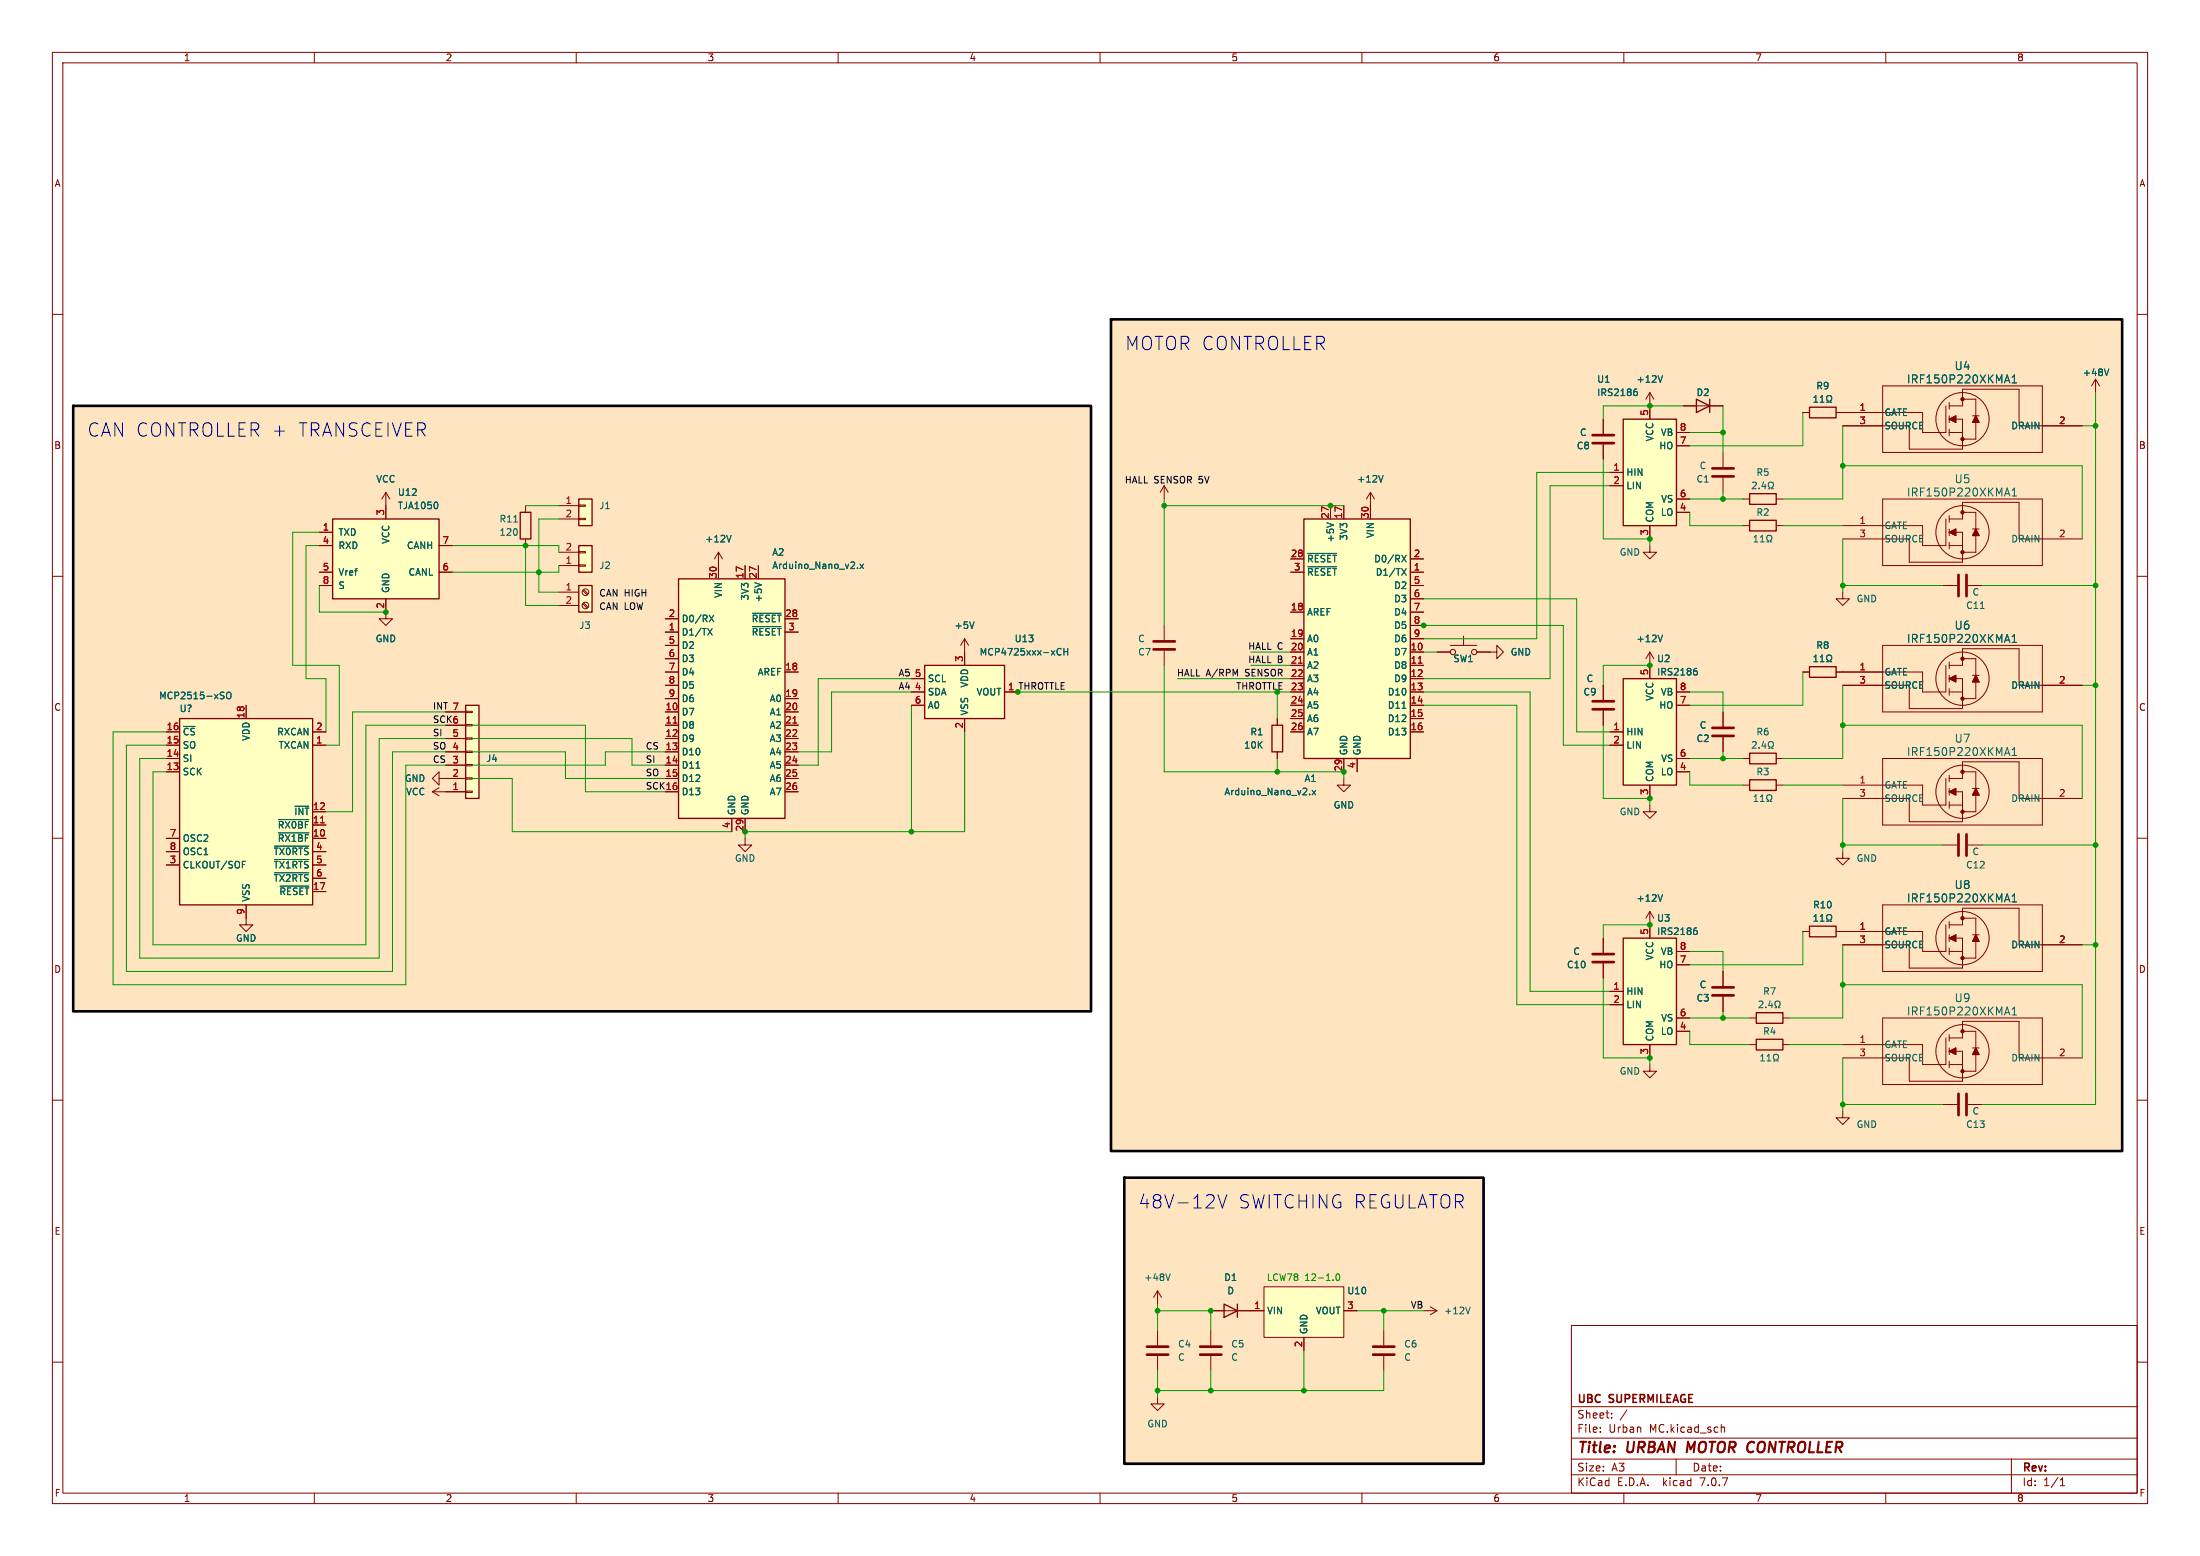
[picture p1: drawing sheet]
<svg xmlns="http://www.w3.org/2000/svg" width="420mm" height="297mm" viewBox="0 0 420 297" stroke-linecap="round" stroke-linejoin="round" font-family="sans-serif">
<g fill="none" stroke="#840000" stroke-width=".19">
<path d="M10 10h400v277h-400zM12 12h396v273h-396zM60 10v2M110 10v2M160 10v2M210 10v2M260 10v2M310 10v2M360 10v2M10 60h2M408 60h2M315 74.9v5.1"/>
<path d="M315 74.9l-.8 1.3M315 74.9l.7 1.3M321.3 77.5h7.6M344.2 78.7h1.2M359.4 73.7h30.5v12.7h-30.5zM371.5 77.5v5.1h-4.5v-3.9h-16.5M372.1 77.5h2.5v-3.2h10.8v7h12.1M372.1 76.8v1.3M372.1 79.4v1.2M374.6 76.2h2.6v7.6h-2.6M376.6 79.4h1.2M377.2 79.4l.6 1.2h-1.2z"/>
<path d="M400 72.4l-.7 1.3M400 72.4v2.5M400 72.4l.8 1.3M73.7 94v5.1M73.7 94l-.8 1.3M73.7 94l.7 1.3M100.3 96.5v1.3M106.7 96.5h3.8M106.7 99.1h3.8M110.5 98.9h1.3v.3h-1.3zM110.5 96.4h1.3v.2h-1.3zM222.2 92.7v2.6"/>
<path d="M222.2 92.7l-.7 1.3M222.2 92.7l.8 1.3M254 96.5v2.6M256.5 96.5v2.6M261.6 94l.8 1.3M261.6 94v5.1M261.6 94l-.7 1.3M306.1 80v2.8M306.1 84.8v2.8M307.3 90.2h2.6M307.3 92.7h2.6M320 95.3h2.6"/>
<path d="M320 82.6h2.6M320 97.8h2.6M320 85.1h2.6M328.9 86.4v2.8M328.9 91.2v2.8M332.7 95.3h1.3M339.1 95.3h1.3M359.4 95.3h30.5v12.7h-30.5zM371.5 99.1v5h-4.5v-3.8h-15.2M372.1 80h2.5v5.7h-10.1v-4.4h-12.7M372.1 82.6h2.5M372.1 81.9v1.3"/>
<path d="M372.1 98.4v1.3M372.1 80l1.3-.6v1.2zM372.1 99.1h2.5v-3.2h10.8v7h12.1M374.6 97.8h2.6v7.6h-2.6M10 110h2M61 109.2h2.5M61 111.8h2.5M61 101.6h2.5M61 104.1h2.5M73.7 114.3v3.8h1.2l-1.2 1.3-1.3-1.3h1.3M83.8 109.2h2.6M83.8 104.1h2.6"/>
<path d="M100.3 102.9v1.2M106.7 113h3.8M106.7 115.6h3.8M106.7 108h3.8M106.7 105.4h3.8M110.5 105.3h1.3v.2h-1.3zM110.5 107.8h1.3v.3h-1.3zM111.2 115.2l.9 .9M111.2 112.7l.9 .8M111.4 115.1l.9 .8M111.4 112.5l.9 .9M127 118.1h2.5"/>
<path d="M137.2 105.4l.7 1.3M137.2 105.4v5.1M137.2 105.4l-.8 1.3M142.2 108v2.5M144.8 108v2.5M149.9 118.1h2.5M222.2 119.4v2.8M246.4 109.2h2.5M246.4 116.8h2.5M246.4 106.7h2.5M269.2 109.2h2.6M269.2 116.8h2.6"/>
<path d="M269.2 106.7h2.6M269.2 111.8h2.6M269.2 114.3h2.6M269.2 119.4h2.6M315 104.1v1.3h-1.3l1.3 1.3 1.2-1.3h-1.2M315 100.3v2.6M332.7 100.3h1.3M339.1 100.3h1.3M351.8 113v1.3h1.3l-1.3 1.3-1.3-1.3h1.3M370.8 111.8h2.8M372.1 101.6h2.5v5.7h-10.1v-4.4h-12.7M372.1 101v1.2"/>
<path d="M372.1 103.5v1.3M372.1 101.6l1.3-.6v1.2zM372.1 104.1h2.5M375.7 111.8h2.8M376.6 101h1.2M377.2 101l.6 1.2h-1.2zM408 110h2M31.7 139.7h2.6M47 134.6v2.6M59.7 139.7h2.5M85.1 138.4h3.8M85.1 135.9h3.8"/>
<path d="M88.9 135.8h1.3v.2h-1.3zM88.9 138.3h1.3v.3h-1.3zM127 128.3h2.5M127 138.4h2.5M127 135.9h2.5M127 123.2h2.5M127 130.8h2.5M127 133.4h2.5M127 125.7h2.5M127 120.7h2.5M149.9 128.3h2.5M149.9 138.4h2.5"/>
<path d="M149.9 135.9h2.5M149.9 133.4h2.5M149.9 120.7h2.5M174 129.5h2.5M174 132.1h2.5M174 134.6h2.5M184.1 121.9l-.7 1.3M184.1 121.9v5.1M184.1 137.2v2.5M184.1 121.9l.8 1.3M191.8 132.1h2.5M222.2 124.2v2.8"/>
<path d="M243.8 137.2v1.2M246.4 139.7h2.5M246.4 124.5h2.5M246.4 127h2.5M246.4 129.5h2.5M246.4 132.1h2.5M246.4 134.6h2.5M246.4 137.2h2.5M246.4 121.9h2.5M269.2 139.7h2.6M269.2 124.5h2.6M269.2 127h2.6"/>
<path d="M269.2 129.5h2.6M269.2 132.1h2.6M269.2 134.6h2.6M269.2 137.2h2.6M269.2 121.9h2.6M274.3 124.5h2.6M276.9 123.2h5M279.4 121.4v1.8M281.9 124.5h3.8v-1.3l1.3 1.3-1.3 1.2v-1.2M306.1 130.8v2.8M306.1 135.6v2.8M307.3 139.7h2.6"/>
<path d="M315 124.5v5M315 124.5l-.8 1.2M315 124.5l.7 1.2M320 132.1h2.6M320 134.6h2.6M328.9 135.9v2.8M344.2 128.3h1.2M359.4 123.2h30.5v12.7h-30.5zM371.5 127v5.1h-4.5v-3.8h-16.5M372.1 129.5h2.5v5.8h-10.1v-4.5h-12.7M372.1 126.4v1.2M372.1 128.9v1.3"/>
<path d="M372.1 131.4v1.3M372.1 129.5l1.3-.6v1.3zM372.1 127h2.5v-3.2h10.8v7h12.1M372.1 132.1h2.5M374.6 125.7h2.6v7.7h-2.6M376.6 128.9h1.2M377.2 128.9l.6 1.3h-1.2zM10 160h2M31.7 142.2h2.6M31.7 147.3h2.6M31.7 144.8h2.6M59.7 142.2h2.5"/>
<path d="M59.7 157.5h2.5M59.7 154.9h2.5M82.5 151.1l1.3 .8M82.5 151.1h6.4M83.8 148.6v-1.3l-1.3 1.3 1.3 1.3v-1.3h5.1M83.8 150.4l-1.3 .7M85.1 146.1h3.8M85.1 143.5h3.8M85.1 141h3.8M88.9 140.8h1.3v.3h-1.3zM88.9 143.4h1.3v.2h-1.3zM88.9 145.9h1.3v.3h-1.3z"/>
<path d="M88.9 148.5h1.3v.2h-1.3zM88.9 151h1.3v.3h-1.3zM127 151.1h2.5M127 148.6h2.5M127 146.1h2.5M127 143.5h2.5M127 141h2.5M139.7 156.2v2.6M142.2 156.2v2.6M149.9 151.1h2.5M149.9 148.6h2.5M149.9 146.1h2.5"/>
<path d="M149.9 143.5h2.5M149.9 141h2.5M243.8 143.5v1.3M256.5 148.6v1.3h-1.2l1.2 1.2 1.3-1.2h-1.3M256.5 144.8v2.5M259.1 144.8v2.5M307.3 142.2h2.6M315 153.7v1.2h-1.3l1.3 1.3 1.2-1.3h-1.2M315 149.9v2.5M320 147.3h2.6M320 144.8h2.6M328.9 140.7v2.8"/>
<path d="M332.7 144.8h1.3M332.7 149.9h1.3M339.1 144.8h1.3M339.1 149.9h1.3M359.4 144.8h30.5v12.7h-30.5zM371.5 148.6v5.1h-4.5v-3.8h-15.2M372.1 151.1h2.5v5.7h-10.1v-4.4h-12.7M372.1 148v1.2M372.1 150.5v1.3M372.1 153v1.3M372.1 151.1l1.3-.6v1.3zM372.1 148.6h2.5v-3.2h10.8v7h12.1"/>
<path d="M372.1 153.7h2.5M374.6 147.3h2.6v7.6h-2.6M376.6 150.5h1.2M377.2 150.5l.6 1.3h-1.2zM408 160h2M31.7 160h2.6M31.7 165.1h2.6M31.7 162.6h2.6M47 172.7v3.8h1.3l-1.3 1.3-1.3-1.3h1.3M59.7 160h2.5M59.7 170.2h2.5M59.7 165.1h2.5"/>
<path d="M59.7 162.6h2.5M59.7 167.6h2.5M142.2 160v1.3h1.3l-1.3 1.3-1.2-1.3h1.2M306.1 179.1v2.8M315 174v5.1M315 174l-.8 1.3M315 174l.7 1.3M344.2 177.8h1.2M351.8 162.6v1.2h1.3l-1.3 1.3-1.3-1.3h1.3M359.4 172.7h30.5v12.7h-30.5zM370.8 161.3h2.8M371.5 176.5v5.1h-4.5v-3.8h-16.5"/>
<path d="M372.1 179.1h2.5v5.7h-10.1v-4.5h-12.7M372.1 175.9v1.3M372.1 178.4v1.3M372.1 179.1l1.3-.7v1.3zM372.1 176.5h2.5v-3.1h10.8v6.9h12.1M374.6 175.3h2.6v7.6h-2.6M375.7 161.3h2.8M376.6 178.4h1.2M377.2 178.4l.6 1.3h-1.2zM306.1 183.9v2.8M307.3 189.2h2.6M307.3 191.8h2.6"/>
<path d="M315 199.4v2.5M320 196.9h2.6M320 194.3h2.6M320 181.6h2.6M320 184.2h2.6M328.9 185.4v2.8M328.9 190.2v2.8M334 199.4h1.3M334 194.3h1.3M340.4 199.4h1.2M340.4 194.3h1.2M359.4 194.3h30.5v12.7h-30.5z"/>
<path d="M371.5 198.1v5.1h-4.5v-3.8h-15.2M372.1 181v1.2M372.1 197.5v1.3M372.1 198.1h2.5v-3.2h10.8v7h12.1M372.1 181.6h2.5M374.6 196.9h2.6v7.6h-2.6M10 210h2M315 203.2v1.3h-1.3l1.3 1.2 1.2-1.2h-1.2M351.8 212.1v1.3h1.3l-1.3 1.2-1.3-1.2h1.3M370.8 210.8h2.8M372.1 200.7h2.5v5.7h-10.1v-4.5h-12.7M372.1 200v1.3"/>
<path d="M372.1 202.6v1.2M372.1 200.7l1.3-.7v1.3zM372.1 203.2h2.5M375.7 210.8h2.8M376.6 200h1.2M377.2 200l.6 1.3h-1.2zM408 210h2M10 260h2M221 246.4l-.8 1.2M221 246.4v2.5M221 254v2.8M221 258.8v2.8"/>
<path d="M221 246.4l.7 1.2M231.1 250.2h10.2M231.1 254v2.8M231.1 258.8v2.8M241.3 245.6h15.2v9.7h-15.2zM248.9 255.3v2.5M256.5 250.2h2.6M264.2 254v2.8M264.2 258.8v2.8M271.8 250.2h2.5M273 249.4l1.3 .8M274.3 250.2l-1.3 .8"/>
<path d="M300 253h108v32h-108zM408 260h2M221 266.7v1.3h1.2l-1.2 1.2-1.3-1.2h1.3M300 278.5h108M300 274.5h108M300 268.5h108M305.5 273.2v.2M305.5 272.5v.1M307.7 270.5v.2M307.7 269.8v.1M310.6 269.1l-1.3 1.9M320 278.5v3"/>
<path d="M328.6 272.5l.2-.1 .4 .1v.9M384 278.5v6.5M60 285v2M110 285v2M160 285v2M210 285v2M260 285v2M300 281.5h108M310 285v2M360 285v2M393.3 283.6h.9M393.3 282.5l.4-.4v1.5"/>
<circle cx="374.7" cy="80" r="5.1"/>
<circle cx="111.8" cy="113" r=".63"/>
<circle cx="111.8" cy="115.6" r=".63"/>
<circle cx="374.7" cy="101.6" r="5.1"/>
<circle cx="277.4" cy="124.5" r=".51"/>
<circle cx="281.4" cy="124.5" r=".51"/>
<circle cx="374.7" cy="129.5" r="5.1"/>
<circle cx="374.7" cy="151.1" r="5.1"/>
<circle cx="374.7" cy="179.1" r="5.1"/>
<circle cx="374.7" cy="200.7" r="5.1"/>
</g>
<g fill="#ffe5bf" stroke="#ffe5bf" stroke-width=".19">
<path d="M212.1 61h193v158.7h-193z"/>
<path d="M14 77.5h194.3v115.5h-194.3z"/>
<path d="M214.6 224.8h68.6v54.6h-68.6z"/>
</g>
<g fill="none" stroke="#840000" stroke-width=".25">
<path d="M323.8 76.2l2.6 1.3-2.6 1.2zM326.4 76.2v2.5M345.4 77.7h5.1v2.1h-5.1zM63.5 99.1h20.3v15.2h-20.3zM99.3 97.8h2v5.1h-2zM110.5 95.3h2.5v5h-2.5zM248.9 99.1h20.3v45.7h-20.3zM309.9 80h10.1v20.3h-10.1zM334 94.2h5.1v2.1h-5.1zM334 99.3h5.1v2h-5.1zM110.5 111.8h2.5v5h-2.5zM110.5 104.1h2.5v5.1h-2.5z"/>
<path d="M129.5 110.5h20.4v45.7h-20.4zM34.3 137.2h25.4v35.5h-25.4zM88.9 134.6h2.5v17.8h-2.5zM176.5 127h15.3v10.2h-15.3zM242.8 138.4h2.1v5.1h-2.1zM309.9 129.5h10.1v20.4h-10.1zM345.4 127.3h5.1v2h-5.1zM334 148.8h5.1v2.1h-5.1zM334 143.8h5.1v2h-5.1zM309.9 179.1h10.1v20.3h-10.1zM345.4 176.8h5.1v2h-5.1zM335.3 198.4h5.1v2h-5.1z"/>
<path d="M335.3 193.3h5.1v2h-5.1zM233.7 248.9l2.5 1.3-2.5 1.3zM236.2 248.9v2.6"/>
</g>
<g fill="none" stroke="#006464" stroke-width=".19">
<path d="M312.1 74.7l.4 .1 .1 .2-.1 .4-.4 .1M312.2 74.2h.3M317.4 71.7l-.4 1.3M346.3 75.9l.3-.4v1.3M346.3 76.8h.7M347.5 75.9l.4-.4v1.3M347.5 76.8h.7M348.7 76.8h.3v-.3a.54 .54 0 0 1-.3-.7 .54 .54 0 0 1 .8-.2l.2 .6-.3 .3v.3h.3M382.8 72.7h.7M383.2 71.6l.5 1.5M384.1 73.1h.9M384.1 72l.5-.4v1.5"/>
<path d="M402.6 70.4l-.4 1.3M83.5 96l.1 .3-.1 .7M98.1 99.6h.7M253.3 99.8l1.3 .4M264 90.7l-.4 1.3M334.6 92.1l.4-.1 .3 .4-.8 .9h.8M335.8 93.2v.1M336.7 92l-.3 .9h.8M337 92.4v.9M337.6 93.3h.3v-.3a.54 .54 0 0 1-.3-.7 .54 .54 0 0 1 .8-.2l.1 .6-.3 .3v.3h.3M382.8 94.2h.7M383.2 93.2l.5 1.5"/>
<path d="M384.1 93.6l.5-.4v1.5M384.1 94.7h.9M135.1 120l.9 1.2M135.4 117.4l.9 1.3M136 120l-.9 1.2M136.3 117.4l-.9 1.3M139.6 102.2l-.4 1.2M143.6 117.1h5.5M143.6 119.6h5.5M144.1 111.2l1.3 .4M163.7 108.4v.1M164.2 107.7l.6 .8"/>
<path d="M164.8 107.7l-.6 .8M186 118.7l-.5 1.3M249.7 105.6h5.4M249.7 108.2h5.4M267.6 108.5l.9 1.3M267.6 106l.9 1.3M268.5 108.5l-.9 1.3M268.5 106l-.9 1.3M334.9 102.5l.3-.3v1.2M334.9 103.4h.7M336.1 102.5l.3-.3v1.2M336.1 103.4h.7"/>
<path d="M337.3 103.4h.3v-.2a.54 .54 0 0 1-.3-.7 .54 .54 0 0 1 .8-.3l.1 .6-.3 .4v.2h.3M378.1 116.1h.7M42.6 132.1l.2 .1M42.7 132.9v.4M43.3 132.3l.3-.2a.43 .43 0 0 1 .5 .4v.5a.42 .42 0 0 1-.4 .4 .42 .42 0 0 1-.4-.4zM201.9 124.9l.3 .1 .4-.1M202.6 123.9l-.4-.1-.3 .2M203.1 123.8v1.2M203.1 124.4h.7M203.8 123.8v1.2M267.7 135.2h.7M317.4 121.2l-.4 1.3"/>
<path d="M323.5 128.1h.4l.1 .2v.4l-.5 .1M323.7 127.6h.2M346.3 126.3h.7M346.3 125.4l.3-.4v1.3M347.5 126.3h.7M347.5 125.4l.4-.4v1.3M348.7 126.3h.3v-.2a.54 .54 0 0 1-.3-.8 .54 .54 0 0 1 .8-.2l.2 .6-.3 .4v.2h.3M382.8 122.2h.7M383.2 121.1l.5 1.5M384.1 121.5l.5-.4v1.5M384.1 122.6h.9M53.2 159h5.8"/>
<path d="M53.2 156.4h5.8M56.3 153.9h2.7M132.9 146.6h.7M250 151.6v.1M250.5 150.9l.7 .8M251.2 150.9l-.7 .8M334.6 141.7l.4-.2 .3 .4-.8 .9h.8M334.9 153h.7M334.9 152.1l.3-.4v1.3M335.8 142.7v.1M336.1 153h.7M336.1 152.1l.3-.4v1.3"/>
<path d="M336.7 141.5l-.3 .9h.8M337 142v.8M337.3 153h.3v-.3a.54 .54 0 0 1-.3-.7 .54 .54 0 0 1 .8-.2l.1 .6-.3 .3v.3h.3M337.6 142.8h.3v-.2a.54 .54 0 0 1-.3-.8 .54 .54 0 0 1 .8-.2l.1 .6-.3 .4v.2h.3M382.8 143.8h.7M383.2 142.7l.5 1.5M384.1 143.1l.5-.4v1.5M384.1 144.2h.9M46.3 165h.4M46.3 164.4h.6M52.4 161.5h6.6M52.4 164.1h6.6"/>
<path d="M52.4 166.6h6.6M53.5 169.1h5.5M317.4 170.8l-.4 1.2M323.5 177.6l.4 .1 .1 .1v.5l-.5 .1M323.7 177.1h.2M346.3 174.9l.3-.3v1.2M346.3 175.8h.7M347.5 174.9l.4-.3v1.2M347.5 175.8h.7M348.7 175.8h.3v-.2a.54 .54 0 0 1-.3-.7 .54 .54 0 0 1 .8-.3l.2 .6-.3 .4v.2h.3M382.8 171.7h.7M383.2 170.6l.5 1.5"/>
<path d="M384.1 171.1l.5-.5v1.5M384.1 172.1h.9M335.8 191.2l.5-.1 .2 .3-.7 .9h.7M337.1 192.2v.1M337.9 191l-.3 .9h.8M338.2 191.5v.8M338.8 192.3h.4v-.2a.54 .54 0 0 1-.3-.7 .54 .54 0 0 1 .7-.3l.2 .6-.3 .4v.2h.3M382.8 193.3h.7M383.2 192.2l.5 1.5M384.1 192.6l.5-.4v1.5M384.1 193.7h.9M336.1 202.5h.8"/>
<path d="M336.1 201.6l.4-.4v1.3M337.3 202.5h.8M337.3 201.6l.4-.4v1.3M338.5 202.5h.3v-.2a.54 .54 0 0 1-.2-.8 .54 .54 0 0 1 .7-.2l.2 .6-.3 .4v.2h.3M223.4 243.1l-.4 1.3M280.7 249.5l-.5 1.3"/>
</g>
<g fill="#840000" stroke="#840000" stroke-width=".19">
<path d="M372.1 80l1.3-.6v1.2z"/>
<path d="M377.2 79.4l.6 1.2h-1.2z"/>
<path d="M372.1 200.7l1.3-.7v1.3z"/>
<path d="M377.2 200l.6 1.3h-1.2z"/>
<path d="M372.1 179.1l1.3-.7v1.3z"/>
<path d="M377.2 178.4l.6 1.3h-1.2z"/>
<path d="M372.1 151.1l1.3-.6v1.3z"/>
<path d="M377.2 150.5l.6 1.3h-1.2z"/>
<path d="M372.1 129.5l1.3-.6v1.3z"/>
<path d="M377.2 128.9l.6 1.3h-1.2z"/>
<path d="M372.1 101.6l1.3-.6v1.2z"/>
<path d="M377.2 101l.6 1.2h-1.2z"/>
<circle cx="374.7" cy="83.8" r=".32"/>
<circle cx="374.7" cy="76.2" r=".32"/>
<circle cx="374.7" cy="204.5" r=".32"/>
<circle cx="374.7" cy="196.9" r=".32"/>
<circle cx="374.7" cy="182.9" r=".32"/>
<circle cx="374.7" cy="175.3" r=".32"/>
<circle cx="374.7" cy="154.9" r=".32"/>
<circle cx="374.7" cy="147.3" r=".32"/>
<circle cx="374.7" cy="133.4" r=".32"/>
<circle cx="374.7" cy="125.7" r=".32"/>
<circle cx="374.7" cy="105.4" r=".32"/>
<circle cx="374.7" cy="97.8" r=".32"/>
</g>
<g fill="#ffffc2" stroke="#ffffc2" stroke-width=".19">
<path d="M34.3 137.2h25.4v35.5h-25.4z"/>
<path d="M110.5 111.8h2.5v5h-2.5z"/>
<path d="M309.9 80h10.1v20.3h-10.1z"/>
<path d="M88.9 134.6h2.5v17.8h-2.5z"/>
<path d="M248.9 99.1h20.3v45.7h-20.3z"/>
<path d="M110.5 95.3h2.5v5h-2.5z"/>
<path d="M110.5 104.1h2.5v5.1h-2.5z"/>
<path d="M63.5 99.1h20.3v15.2h-20.3z"/>
<path d="M309.9 129.5h10.1v20.4h-10.1z"/>
<path d="M309.9 179.1h10.1v20.3h-10.1z"/>
<path d="M241.3 245.6h15.2v9.7h-15.2z"/>
<path d="M129.5 110.5h20.4v45.7h-20.4z"/>
<path d="M176.5 127h15.3v10.2h-15.3z"/>
</g>
<path d="M128.5 138h.7M151.4 138h.7M247.9 126.6h.7M270.8 126.6h.7M61.2 157.1h.7" fill="none" stroke="#a90000" stroke-width=".19"/>
<g fill="none" stroke="#840000" stroke-width=".51">
<path d="M304 83.1h4.1M304 84.6h4.1M326.9 89.4h4.1M326.9 90.9h4.1M373.9 109.7v4.1M375.4 109.7v4.1M220.2 124h4.1M220.2 122.4h4.1M304 133.9h4.1M304 135.4h4.1M326.9 138.9h4.1M326.9 140.5h4.1"/>
<path d="M373.9 159.3v4M375.4 159.3v4M304 182.1h4.1M304 183.6h4.1M326.9 188.5h4.1M326.9 190h4.1M373.9 208.8v4.1M375.4 208.8v4.1M218.9 258.6h4.1M218.9 257h4.1M229.1 258.6h4.1M229.1 257h4.1"/>
<path d="M262.1 258.6h4.1M262.1 257h4.1"/>
</g>
<path d="M255.1 243.3l.2-.2a.68 .68 0 0 1 .5 .7 .68 .68 0 0 1-.5 .6l-.3-.5z" fill="none" stroke="#008400" stroke-width=".19"/>
<path d="M232.5 228l.9 2.6 .8-2.6" fill="none" stroke="#0000c2" stroke-width=".19"/>
<path d="M14 77.5h194.3v115.5h-194.3zM212.1 61h193v158.7h-193zM214.6 224.8h68.6v54.6h-68.6z" fill="none" stroke="#000" stroke-width=".5"/>
<g fill="none" stroke="#009600" stroke-width=".19">
<path d="M321.3 77.5h-15.2v2.5M328.9 77.5v8.9M344.2 78.7v6.4h-21.6M400 74.9v135.9h-21.5M100.3 96.5h6.4M106.7 99.1h-3.8v13.9h3.8M222.2 95.3v24.1M222.2 96.5h34.3M306.1 87.6v15.3h8.9v1.2M307.3 92.7h-11.4v36.8h-24.1M307.3 90.2h-13.9v31.7h-21.6M322.6 97.8v2.5h10.1"/>
<path d="M322.6 95.3h10.1M322.6 82.6h6.3M328.9 94v1.3M351.8 81.3v14h-11.4M351.8 88.9h45.7v14M397.5 81.3h2.5M61 101.6h-5.1v25.4h8.9v15.2h-2.6M61 104.1h-2.6v25.4h3.8v10.2M61 111.8v5h12.7M86.4 104.1h20.3v1.3M100.3 104.1v11.5h6.4M106.7 108v1.2h-20.3"/>
<path d="M270.5 119.4h27.9v22.8h8.9M271.8 114.3h29.2v25.4h6.3M340.4 100.3h11.4M351.8 102.9v10.1M351.8 111.8h19M378.5 111.8h21.5M31.7 139.7h-10.1v48.3h55.9v-41.9h7.6M85.1 138.4h-15.3v41.9h-40.6v-33h2.5M85.1 135.9h-17.8v19h-5.1M90.2 138.4h21.6v12.7h15.2M174 132.1h-15.3v11.4h-6.3M174 129.5h-17.8v16.6h-3.8"/>
<path d="M174 134.6v24.2M184.1 139.7v19.1h-41.9v1.2M194.3 132.1h49.5v5.1M222.2 127v20.3h34.3v1.3M224.8 129.5h21.6M238.8 127h7.6M238.8 124.5h7.6M271.8 132.1h20.3v57.1h15.2M271.8 124.5h2.5M271.8 134.6h17.8v57.2h17.7M306.1 138.4v14h8.9v1.3M315 127h-8.9v3.8"/>
<path d="M322.6 132.1h6.3v3.8M344.2 128.3v6.3h-21.6M351.8 138.4h45.7v14M351.8 130.8v14h-11.4M397.5 130.8h2.5M31.7 142.2h-7.6v43.2h50.8v-41.9h10.2M85.1 141h-12.7v41.9h-45.7v-38.1h5M90.2 143.5h17.7v5.1h19.1M90.2 141h30.4v5.1h6.4M90.2 148.6h7.6v10.2h41.9M127 143.5h-11.4v2.6h-25.4M243.8 144.8v2.5"/>
<path d="M322.6 147.3v2.6h10.1M322.6 144.8h10.1M328.9 143.5v1.3M340.4 149.9h11.4M351.8 152.4v10.2M315 176.5h-8.9v2.6M344.2 177.8v6.4h-21.6M351.8 161.3h19M378.5 161.3h21.5M306.1 186.7v15.2h8.9v1.3M322.6 194.3h11.4M322.6 196.9v2.5h11.4"/>
<path d="M322.6 181.6h6.3v3.8M328.9 193v1.3M341.6 199.4h10.2M351.8 180.3v14h-10.2M351.8 188h45.7v13.9M397.5 180.3h2.5M351.8 201.9v10.2M351.8 210.8h19M221 250.2h10.1v3.8M221 248.9v5.1M248.9 257.8v7.6M259.1 250.2h12.7"/>
<path d="M264.2 250.2v3.8M221 261.6v5.1M231.1 261.6v3.8M264.2 261.6v3.8h-43.2"/>
</g>
<g fill="#009600" stroke="#009600" stroke-width=".19">
<circle cx="315" cy="127" r=".46"/>
<circle cx="315" cy="201.9" r=".46"/>
<circle cx="328.9" cy="194.3" r=".46"/>
<circle cx="315" cy="176.5" r=".46"/>
<circle cx="243.8" cy="147.3" r=".46"/>
<circle cx="256.5" cy="147.3" r=".46"/>
<circle cx="231.1" cy="265.4" r=".46"/>
<circle cx="221" cy="265.4" r=".46"/>
<circle cx="221" cy="250.2" r=".46"/>
<circle cx="264.2" cy="250.2" r=".46"/>
<circle cx="248.9" cy="265.4" r=".46"/>
<circle cx="231.1" cy="250.2" r=".46"/>
<circle cx="400" cy="180.3" r=".46"/>
<circle cx="351.8" cy="210.8" r=".46"/>
<circle cx="351.8" cy="188" r=".46"/>
<circle cx="400" cy="161.3" r=".46"/>
<circle cx="271.8" cy="119.4" r=".46"/>
<circle cx="254" cy="96.5" r=".46"/>
<circle cx="243.8" cy="132.1" r=".46"/>
<circle cx="222.2" cy="96.5" r=".46"/>
<circle cx="73.7" cy="116.8" r=".46"/>
<circle cx="100.3" cy="104.1" r=".46"/>
<circle cx="102.9" cy="109.2" r=".46"/>
<circle cx="142.2" cy="158.8" r=".46"/>
<circle cx="194.3" cy="132.1" r=".46"/>
<circle cx="174" cy="158.8" r=".46"/>
<circle cx="351.8" cy="111.8" r=".46"/>
<circle cx="315" cy="77.5" r=".46"/>
<circle cx="328.9" cy="82.6" r=".46"/>
<circle cx="328.9" cy="95.3" r=".46"/>
<circle cx="351.8" cy="138.4" r=".46"/>
<circle cx="328.9" cy="144.8" r=".46"/>
<circle cx="315" cy="102.9" r=".46"/>
<circle cx="315" cy="152.4" r=".46"/>
<circle cx="400" cy="81.3" r=".46"/>
<circle cx="400" cy="111.8" r=".46"/>
<circle cx="351.8" cy="88.9" r=".46"/>
<circle cx="400" cy="130.8" r=".46"/>
<circle cx="351.8" cy="161.3" r=".46"/>
</g>
<g font-size="3.5" fill="#0000c2">
<text x="214.6" y="67.1">MOTOR CONTROLLER</text>
<text x="16.5" y="83.6">CAN CONTROLLER +</text>
<text x="56.6" y="83.6">TRANSCEIVER</text>
<text x="217.2" y="230.9">48V-12V</text>
<text x="236.2" y="230.9">SWITCHING REGULATOR</text>
</g>
<g font-size="2.8" fill="#840000">
<text x="301" y="277.9">Title:</text>
<text x="310.6" y="277.9">URBAN MOTOR CONTROLLER</text>
</g>
<g font-size="2.1" fill="#006464">
<text x="373" y="70.8">U4</text>
<text x="363.9" y="73.4">IRF150P220XKMA1</text>
<text x="363.9" y="95">IRF150P220XKMA1</text>
<text x="373" y="92.4">U5</text>
<text x="363.9" y="122.9">IRF150P220XKMA1</text>
<text x="373" y="120.4">U6</text>
<text x="373" y="142">U7</text>
<text x="363.9" y="144.5">IRF150P220XKMA1</text>
<text x="363.9" y="172.4">IRF150P220XKMA1</text>
<text x="373" y="169.9">U8</text>
<text x="373" y="191.5">U9</text>
<text x="363.9" y="194">IRF150P220XKMA1</text>
</g>
<g font-size="2.1" fill="#840000">
<text x="301" y="268.2">UBC</text>
<text x="307.3" y="268.2">SUPERMILEAGE</text>
<text x="301" y="273.7">File:</text>
<text x="301" y="271">Sheet:</text>
<text x="307.1" y="273.7">Urban</text>
<text x="314.9" y="273.7">MC.kicad_sch</text>
<text x="301" y="281.1">Size:</text>
<text x="307.6" y="281.1">A3</text>
<text x="323" y="281.1">Date:</text>
<text x="386" y="281.3">Rev:</text>
<text x="301" y="283.9">KiCad</text>
<text x="308.7" y="283.9">E.D.A.</text>
<text x="317.6" y="283.9">kicad</text>
<text x="324.8" y="283.9">7.0.7</text>
<text x="386" y="283.9">Id:</text>
<text x="390.1" y="283.9">1/1</text>
</g>
<g font-size="1.8" fill="#840000">
<text x="35" y="11.9">1</text>
<text x="85" y="11.9">2</text>
<text x="135" y="11.9">3</text>
<text x="185" y="11.9">4</text>
<text x="235" y="11.9">5</text>
<text x="285" y="11.9">6</text>
<text x="335" y="11.9">7</text>
<text x="385" y="11.9">8</text>
<text x="10.3" y="35.9">A</text>
<text x="408.3" y="35.9">A</text>
<text x="10.3" y="85.9">B</text>
<text x="408.2" y="85.9">B</text>
<text x="10.3" y="135.9">C</text>
<text x="408.2" y="135.9">C</text>
<text x="10.3" y="185.9">D</text>
<text x="408.2" y="185.9">D</text>
<text x="10.3" y="235.9">E</text>
<text x="408.3" y="235.9">E</text>
<text x="10.3" y="285.9">F</text>
<text x="35" y="286.9">1</text>
<text x="85" y="286.9">2</text>
<text x="135" y="286.9">3</text>
<text x="185" y="286.9">4</text>
<text x="235" y="286.9">5</text>
<text x="285" y="286.9">6</text>
<text x="335" y="286.9">7</text>
<text x="385" y="286.9">8</text>
<text x="408.3" y="285.9">F</text>
</g>
<g font-size="1.8" fill="#006464">
<text x="397.5" y="72">+48V</text>
<text x="304.8" y="73.3">U1</text>
<text x="304.8" y="75.8">IRS2186</text>
<text x="312.3" y="73.3">+12V</text>
<text x="323.8" y="75.8">D2</text>
<text x="346.6" y="74.5">R9</text>
<text x="301.5" y="83.4">C</text>
<text x="317" y="83.4">VB</text>
<text x="359.7" y="79.6">GATE</text>
<text x="359.7" y="82.1">SOURCE</text>
<text x="383.9" y="82.1">DRAIN</text>
<text x="300.9" y="86">C8</text>
<text x="315.8" y="84.3" transform="rotate(-90 315.8 84.3)">VCC</text>
<text x="316.7" y="86">HO</text>
<text x="324.4" y="89.8">C</text>
<text x="71.7" y="92.3">VCC</text>
<text x="75.9" y="94.8">U12</text>
<text x="259" y="92.3">+12V</text>
<text x="310.4" y="91">HIN</text>
<text x="310.4" y="93.6">LIN</text>
<text x="323.8" y="92.3">C1</text>
<text x="335.2" y="91">R5</text>
<text x="75.9" y="97.4">TJA1050</text>
<text x="95.3" y="99.9">R11</text>
<text x="114.3" y="97.4">J1</text>
<text x="315.8" y="99.8" transform="rotate(-90 315.8 99.8)">COM</text>
<text x="317" y="98.7">LO</text>
<text x="317" y="96.1">VS</text>
<text x="335.2" y="98.7">R2</text>
<text x="359.7" y="101.2">GATE</text>
<text x="64.5" y="102.5">TXD</text>
<text x="64.5" y="105">RXD</text>
<text x="74.5" y="103.9" transform="rotate(-90 74.5 103.9)">VCC</text>
<text x="77.6" y="105">CANH</text>
<text x="95.3" y="102.5">120</text>
<text x="134.5" y="103.7">+12V</text>
<text x="147.3" y="106.3">A2</text>
<text x="249.4" y="107.5">~{RESET}</text>
<text x="254.9" y="103.6" transform="rotate(-90 254.9 103.6)">+5V</text>
<text x="257.4" y="103.3" transform="rotate(-90 257.4 103.3)">3V3</text>
<text x="262.2" y="107.5">D0/RX</text>
<text x="262.5" y="102.8" transform="rotate(-90 262.5 102.8)">VIN</text>
<text x="309.1" y="106.3">GND</text>
<text x="359.7" y="103.7">SOURCE</text>
<text x="383.9" y="103.7">DRAIN</text>
<text x="64.5" y="110.1">Vref</text>
<text x="64.5" y="112.6">S</text>
<text x="74.5" y="113.3" transform="rotate(-90 74.5 113.3)">GND</text>
<text x="77.9" y="110.1">CANL</text>
<text x="114.3" y="108.8">J2</text>
<text x="147.3" y="108.8">Arduino_Nano_v2.x</text>
<text x="249.4" y="110.1">~{RESET}</text>
<text x="262.5" y="110.1">D1/TX</text>
<text x="266" y="112.6">D2</text>
<text x="376.5" y="113.9">C</text>
<text x="130" y="119">D0/RX</text>
<text x="138" y="114.2" transform="rotate(-90 138 114.2)">VIN</text>
<text x="143.1" y="114.7" transform="rotate(-90 143.1 114.7)">3V3</text>
<text x="143.4" y="119">~{RESET}</text>
<text x="145.6" y="115.1" transform="rotate(-90 145.6 115.1)">+5V</text>
<text x="249.4" y="117.7">AREF</text>
<text x="266" y="115.2">D3</text>
<text x="266" y="117.7">D4</text>
<text x="354.3" y="115.2">GND</text>
<text x="375.2" y="116.4">C11</text>
<text x="71.6" y="122.8">GND</text>
<text x="110.5" y="120.2">J3</text>
<text x="130" y="121.5">D1/TX</text>
<text x="130" y="124.1">D2</text>
<text x="143.4" y="121.5">~{RESET}</text>
<text x="182.1" y="120.2">+5V</text>
<text x="186.9" y="125.3">MCP4725xxx-xCH</text>
<text x="193.6" y="122.8">U13</text>
<text x="217.2" y="125.3">C7</text>
<text x="217.2" y="122.8">C</text>
<text x="249.4" y="122.8">A0</text>
<text x="249.4" y="125.3">A1</text>
<text x="266" y="125.3">D7</text>
<text x="266" y="120.2">D5</text>
<text x="266" y="122.8">D6</text>
<text x="288.3" y="125.3">GND</text>
<text x="312.3" y="122.8">+12V</text>
<text x="346.6" y="124.1">R8</text>
<text x="130" y="126.6">D3</text>
<text x="130" y="129.1">D4</text>
<text x="130" y="131.7">D5</text>
<text x="144.6" y="129.1">AREF</text>
<text x="177" y="130.4">SCL</text>
<text x="185" y="131.3" transform="rotate(-90 185 131.3)">VDD</text>
<text x="249.4" y="127.9">A2</text>
<text x="249.4" y="130.4">A3</text>
<text x="266" y="127.9">D8</text>
<text x="266" y="130.4">D9</text>
<text x="277.4" y="126.6">SW1</text>
<text x="302.8" y="130.4">C</text>
<text x="316.2" y="126.6">U2</text>
<text x="316.2" y="129.1">IRS2186</text>
<text x="359.7" y="129.1">GATE</text>
<text x="359.7" y="131.7">SOURCE</text>
<text x="383.9" y="131.7">DRAIN</text>
<text x="30.3" y="133.7">MCP2515-xSO</text>
<text x="34.2" y="136.1">U?</text>
<text x="130" y="136.8">D7</text>
<text x="130" y="134.2">D6</text>
<text x="146.9" y="134.2">A0</text>
<text x="146.9" y="136.8">A1</text>
<text x="177" y="132.9">SDA</text>
<text x="177" y="135.5">A0</text>
<text x="185" y="136.7" transform="rotate(-90 185 136.7)">VSS</text>
<text x="186.3" y="132.9">VOUT</text>
<text x="249.4" y="132.9">A4</text>
<text x="249.4" y="135.5">A5</text>
<text x="264.8" y="132.9">D10</text>
<text x="264.8" y="135.5">D11</text>
<text x="302.2" y="132.9">C9</text>
<text x="315.8" y="133.9" transform="rotate(-90 315.8 133.9)">VCC</text>
<text x="316.7" y="135.5">HO</text>
<text x="317" y="132.9">VB</text>
<text x="34.8" y="143.1">SO</text>
<text x="34.8" y="140.6">~{CS}</text>
<text x="47.9" y="141.5" transform="rotate(-90 47.9 141.5)">VDD</text>
<text x="52.8" y="140.6">RXCAN</text>
<text x="53.1" y="143.1">TXCAN</text>
<text x="130" y="139.3">D8</text>
<text x="130" y="141.8">D9</text>
<text x="146.9" y="139.3">A2</text>
<text x="146.9" y="141.8">A3</text>
<text x="237.4" y="143.1">10K</text>
<text x="238.6" y="140.6">R1</text>
<text x="249.4" y="138">A6</text>
<text x="249.4" y="140.6">A7</text>
<text x="264.8" y="138">D12</text>
<text x="264.8" y="140.6">D13</text>
<text x="310.4" y="140.6">HIN</text>
<text x="310.4" y="143.1">LIN</text>
<text x="323.8" y="141.8">C2</text>
<text x="324.4" y="139.3">C</text>
<text x="335.2" y="140.6">R6</text>
<text x="34.8" y="148.2">SCK</text>
<text x="34.8" y="145.6">SI</text>
<text x="77.2" y="149.5">GND</text>
<text x="92.7" y="145.6">J4</text>
<text x="130" y="144.4">D10</text>
<text x="130" y="146.9">D11</text>
<text x="130" y="149.5">D12</text>
<text x="146.9" y="144.4">A4</text>
<text x="146.9" y="146.9">A5</text>
<text x="146.9" y="149.5">A6</text>
<text x="248.9" y="149.5">A1</text>
<text x="257.4" y="144.3" transform="rotate(-90 257.4 144.3)">GND</text>
<text x="259.9" y="144.3" transform="rotate(-90 259.9 144.3)">GND</text>
<text x="315.8" y="149.4" transform="rotate(-90 315.8 149.4)">COM</text>
<text x="317" y="148.2">LO</text>
<text x="317" y="145.6">VS</text>
<text x="335.2" y="148.2">R3</text>
<text x="56.1" y="155.8">~{INT}</text>
<text x="77.4" y="152">VCC</text>
<text x="130" y="152">D13</text>
<text x="140.6" y="155.7" transform="rotate(-90 140.6 155.7)">GND</text>
<text x="143.1" y="155.7" transform="rotate(-90 143.1 155.7)">GND</text>
<text x="146.9" y="152">A7</text>
<text x="233.6" y="152">Arduino_Nano_v2.x</text>
<text x="254.5" y="154.5">GND</text>
<text x="309.1" y="155.8">GND</text>
<text x="359.7" y="150.7">GATE</text>
<text x="359.7" y="153.3">SOURCE</text>
<text x="383.9" y="153.3">DRAIN</text>
<text x="34.8" y="160.9">OSC2</text>
<text x="52.9" y="160.9">~{RX1BF}</text>
<text x="52.9" y="158.3">~{RX0BF}</text>
<text x="34.8" y="166">CLKOUT/SOF</text>
<text x="34.8" y="163.4">OSC1</text>
<text x="52.1" y="163.4">~{TX0RTS}</text>
<text x="52.1" y="166">~{TX1RTS}</text>
<text x="140.2" y="164.7">GND</text>
<text x="354.3" y="164.7">GND</text>
<text x="375.2" y="166">C12</text>
<text x="376.5" y="163.4">C</text>
<text x="47.9" y="172.2" transform="rotate(-90 47.9 172.2)">VSS</text>
<text x="52.1" y="168.5">~{TX2RTS}</text>
<text x="53.2" y="171">~{RESET}</text>
<text x="312.3" y="172.3">+12V</text>
<text x="346" y="173.6">R10</text>
<text x="45" y="179.9">GND</text>
<text x="316.2" y="176.1">U3</text>
<text x="316.2" y="178.7">IRS2186</text>
<text x="359.7" y="178.7">GATE</text>
<text x="299" y="185">C10</text>
<text x="300.3" y="182.5">C</text>
<text x="315.8" y="183.4" transform="rotate(-90 315.8 183.4)">VCC</text>
<text x="316.7" y="185">HO</text>
<text x="317" y="182.5">VB</text>
<text x="359.7" y="181.2">SOURCE</text>
<text x="383.9" y="181.2">DRAIN</text>
<text x="310.4" y="190.1">HIN</text>
<text x="323.8" y="191.4">C3</text>
<text x="324.4" y="188.8">C</text>
<text x="336.5" y="190.1">R7</text>
<text x="310.4" y="192.6">LIN</text>
<text x="317" y="197.7">LO</text>
<text x="317" y="195.2">VS</text>
<text x="336.5" y="197.7">R4</text>
<text x="315.8" y="198.9" transform="rotate(-90 315.8 198.9)">COM</text>
<text x="359.7" y="200.3">GATE</text>
<text x="359.7" y="202.8">SOURCE</text>
<text x="383.9" y="202.8">DRAIN</text>
<text x="309.1" y="205.3">GND</text>
<text x="354.3" y="215.5">GND</text>
<text x="375.2" y="215.5">C13</text>
<text x="376.5" y="213">C</text>
<text x="218.3" y="244.7">+48V</text>
<text x="233.6" y="244.7">D1</text>
<text x="234.2" y="247.2">D</text>
<text x="241.8" y="251.1">VIN</text>
<text x="251.1" y="251.1">VOUT</text>
<text x="257.1" y="247.2">U10</text>
<text x="275.6" y="251.1">+12V</text>
<text x="224.8" y="257.4">C4</text>
<text x="235" y="257.4">C5</text>
<text x="249.8" y="254.8" transform="rotate(-90 249.8 254.8)">GND</text>
<text x="268" y="257.4">C6</text>
<text x="224.8" y="259.9">C</text>
<text x="235" y="259.9">C</text>
<text x="268" y="259.9">C</text>
<text x="218.9" y="272.6">GND</text>
</g>
<g font-size="1.8" fill="#a90000">
<text x="314.7" y="79.4" transform="rotate(-90 314.7 79.4)">5</text>
<text x="320.6" y="82.3">8</text>
<text x="354.9" y="78.5">1</text>
<text x="354.9" y="81">3</text>
<text x="393" y="81">2</text>
<text x="307.9" y="89.9">1</text>
<text x="320.6" y="84.8">7</text>
<text x="307.9" y="92.5">2</text>
<text x="320.6" y="95">6</text>
<text x="61.5" y="101.3">1</text>
<text x="73.4" y="98.5" transform="rotate(-90 73.4 98.5)">3</text>
<text x="107.9" y="96.3">1</text>
<text x="107.9" y="98.8">2</text>
<text x="253.7" y="99.1" transform="rotate(-90 253.7 99.1)">27</text>
<text x="256.3" y="99.1" transform="rotate(-90 256.3 99.1)">17</text>
<text x="261.4" y="99.1" transform="rotate(-90 261.4 99.1)">30</text>
<text x="320.6" y="97.5">4</text>
<text x="354.9" y="100.1">1</text>
<text x="61.5" y="103.9">4</text>
<text x="84.4" y="103.9">7</text>
<text x="107.9" y="107.7">1</text>
<text x="107.9" y="105.2">2</text>
<text x="246.3" y="106.4">28</text>
<text x="269.8" y="106.4">2</text>
<text x="314.7" y="102.3" transform="rotate(-90 314.7 102.3)">3</text>
<text x="354.9" y="102.6">3</text>
<text x="393" y="102.6">2</text>
<text x="61.5" y="109">5</text>
<text x="61.5" y="111.5">8</text>
<text x="84.4" y="109">6</text>
<text x="107.9" y="112.8">1</text>
<text x="136.9" y="110.5" transform="rotate(-90 136.9 110.5)">30</text>
<text x="142" y="110.5" transform="rotate(-90 142 110.5)">17</text>
<text x="144.5" y="110.5" transform="rotate(-90 144.5 110.5)">27</text>
<text x="246.9" y="109">3</text>
<text x="269.8" y="109">1</text>
<text x="269.8" y="111.5">5</text>
<text x="73.4" y="116.3" transform="rotate(-90 73.4 116.3)">2</text>
<text x="107.9" y="115.3">2</text>
<text x="127.6" y="117.9">2</text>
<text x="149.8" y="117.9">28</text>
<text x="246.3" y="116.6">18</text>
<text x="269.8" y="114">6</text>
<text x="269.8" y="116.6">7</text>
<text x="269.8" y="119.1">8</text>
<text x="127.6" y="120.4">1</text>
<text x="127.6" y="122.9">5</text>
<text x="127.6" y="125.5">6</text>
<text x="150.4" y="120.4">3</text>
<text x="246.3" y="121.7">19</text>
<text x="246.3" y="124.2">20</text>
<text x="269.2" y="124.2">10</text>
<text x="269.8" y="121.7">9</text>
<text x="127.6" y="128">7</text>
<text x="127.6" y="130.6">8</text>
<text x="149.8" y="128">18</text>
<text x="174.6" y="131.8">4</text>
<text x="174.6" y="129.3">5</text>
<text x="183.9" y="126.4" transform="rotate(-90 183.9 126.4)">3</text>
<text x="192.3" y="131.8">1</text>
<text x="246.3" y="126.7">21</text>
<text x="246.3" y="129.3">22</text>
<text x="246.3" y="131.8">23</text>
<text x="269.2" y="126.7">11</text>
<text x="269.2" y="129.3">12</text>
<text x="269.2" y="131.8">13</text>
<text x="314.7" y="129" transform="rotate(-90 314.7 129)">5</text>
<text x="320.6" y="131.8">8</text>
<text x="354.9" y="128">1</text>
<text x="354.9" y="130.6">3</text>
<text x="393" y="130.6">2</text>
<text x="46.7" y="137.2" transform="rotate(-90 46.7 137.2)">18</text>
<text x="86.3" y="135.6">7</text>
<text x="127" y="135.6">10</text>
<text x="127.6" y="133.1">9</text>
<text x="149.8" y="133.1">19</text>
<text x="149.8" y="135.6">20</text>
<text x="174.6" y="134.4">6</text>
<text x="246.3" y="134.4">24</text>
<text x="246.3" y="136.9">25</text>
<text x="269.2" y="134.4">14</text>
<text x="269.2" y="136.9">15</text>
<text x="320.6" y="134.4">7</text>
<text x="31.7" y="142">15</text>
<text x="31.7" y="139.4">16</text>
<text x="60.3" y="142">1</text>
<text x="60.3" y="139.4">2</text>
<text x="86.3" y="140.7">5</text>
<text x="86.3" y="143.3">4</text>
<text x="86.3" y="138.2">6</text>
<text x="127" y="138.2">11</text>
<text x="127" y="140.7">12</text>
<text x="127" y="143.3">13</text>
<text x="149.8" y="138.2">21</text>
<text x="149.8" y="140.7">22</text>
<text x="149.8" y="143.3">23</text>
<text x="183.9" y="139.1" transform="rotate(-90 183.9 139.1)">2</text>
<text x="246.3" y="139.4">26</text>
<text x="269.2" y="139.4">16</text>
<text x="307.9" y="139.4">1</text>
<text x="307.9" y="142">2</text>
<text x="31.7" y="147.1">13</text>
<text x="31.7" y="144.5">14</text>
<text x="86.3" y="148.3">2</text>
<text x="86.3" y="145.8">3</text>
<text x="127" y="145.8">14</text>
<text x="127" y="148.3">15</text>
<text x="149.8" y="145.8">24</text>
<text x="149.8" y="148.3">25</text>
<text x="256.3" y="147.4" transform="rotate(-90 256.3 147.4)">29</text>
<text x="258.8" y="146.8" transform="rotate(-90 258.8 146.8)">4</text>
<text x="320.6" y="147.1">4</text>
<text x="320.6" y="144.5">6</text>
<text x="354.9" y="149.6">1</text>
<text x="59.6" y="154.7">12</text>
<text x="86.3" y="150.9">1</text>
<text x="127" y="150.9">16</text>
<text x="149.8" y="150.9">26</text>
<text x="314.7" y="151.8" transform="rotate(-90 314.7 151.8)">3</text>
<text x="354.9" y="152.1">3</text>
<text x="393" y="152.1">2</text>
<text x="32.3" y="159.8">7</text>
<text x="59.6" y="159.8">10</text>
<text x="59.6" y="157.2">11</text>
<text x="139.4" y="158.2" transform="rotate(-90 139.4 158.2)">4</text>
<text x="142" y="158.8" transform="rotate(-90 142 158.8)">29</text>
<text x="32.3" y="164.8">3</text>
<text x="32.3" y="162.3">8</text>
<text x="60.3" y="162.3">4</text>
<text x="60.3" y="164.8">5</text>
<text x="60.3" y="167.4">6</text>
<text x="59.6" y="169.9">17</text>
<text x="46.7" y="174.7" transform="rotate(-90 46.7 174.7)">9</text>
<text x="314.7" y="178.5" transform="rotate(-90 314.7 178.5)">5</text>
<text x="354.9" y="177.5">1</text>
<text x="320.6" y="183.9">7</text>
<text x="320.6" y="181.4">8</text>
<text x="354.9" y="180.1">3</text>
<text x="393" y="180.1">2</text>
<text x="307.9" y="189">1</text>
<text x="307.9" y="191.5">2</text>
<text x="320.6" y="196.6">4</text>
<text x="320.6" y="194.1">6</text>
<text x="314.7" y="201.4" transform="rotate(-90 314.7 201.4)">3</text>
<text x="354.9" y="199.1">1</text>
<text x="354.9" y="201.7">3</text>
<text x="393" y="201.7">2</text>
<text x="239.3" y="249.9">1</text>
<text x="257.1" y="249.9">3</text>
<text x="248.7" y="257.2" transform="rotate(-90 248.7 257.2)">2</text>
</g>
<g font-size="1.8" fill="#0f0f0f">
<text x="214.6" y="92.4">HALL SENSOR 5V</text>
<text x="114.3" y="114">CAN HIGH</text>
<text x="114.3" y="116.5">CAN LOW</text>
<text x="238.2" y="124.1">HALL C 20</text>
<text x="171.4" y="129.2">A5</text>
<text x="171.4" y="131.7">A4</text>
<text x="224.6" y="129.2">HALL A/RPM</text>
<text x="237.8" y="129.2">SENSOR 22</text>
<text x="238.2" y="126.7">HALL B</text>
<text x="82.5" y="135.5">INT 7</text>
<text x="82.5" y="138.1">SCK6</text>
<text x="82.5" y="143.2">SO 4</text>
<text x="82.5" y="140.6">SI</text>
<text x="123.2" y="143.2">CS</text>
<text x="82.5" y="145.7">CS</text>
<text x="123.2" y="148.2">SO 15</text>
<text x="123.2" y="145.7">SI</text>
<text x="123.2" y="150.8">SCK16</text>
<text x="269.2" y="249.8">VB</text>
</g>
<g font-size="1.8" fill="#009600">
<text x="192.3" y="131.8">1 THROTTLE</text>
<text x="235.9" y="131.7">THROTTLE 23</text>
</g>
<g font-size="1.8" fill="#008400">
<text x="241.7" y="244.7">LCW78</text>
<text x="249.1" y="244.7">12-1.0</text>
</g>
</svg>
